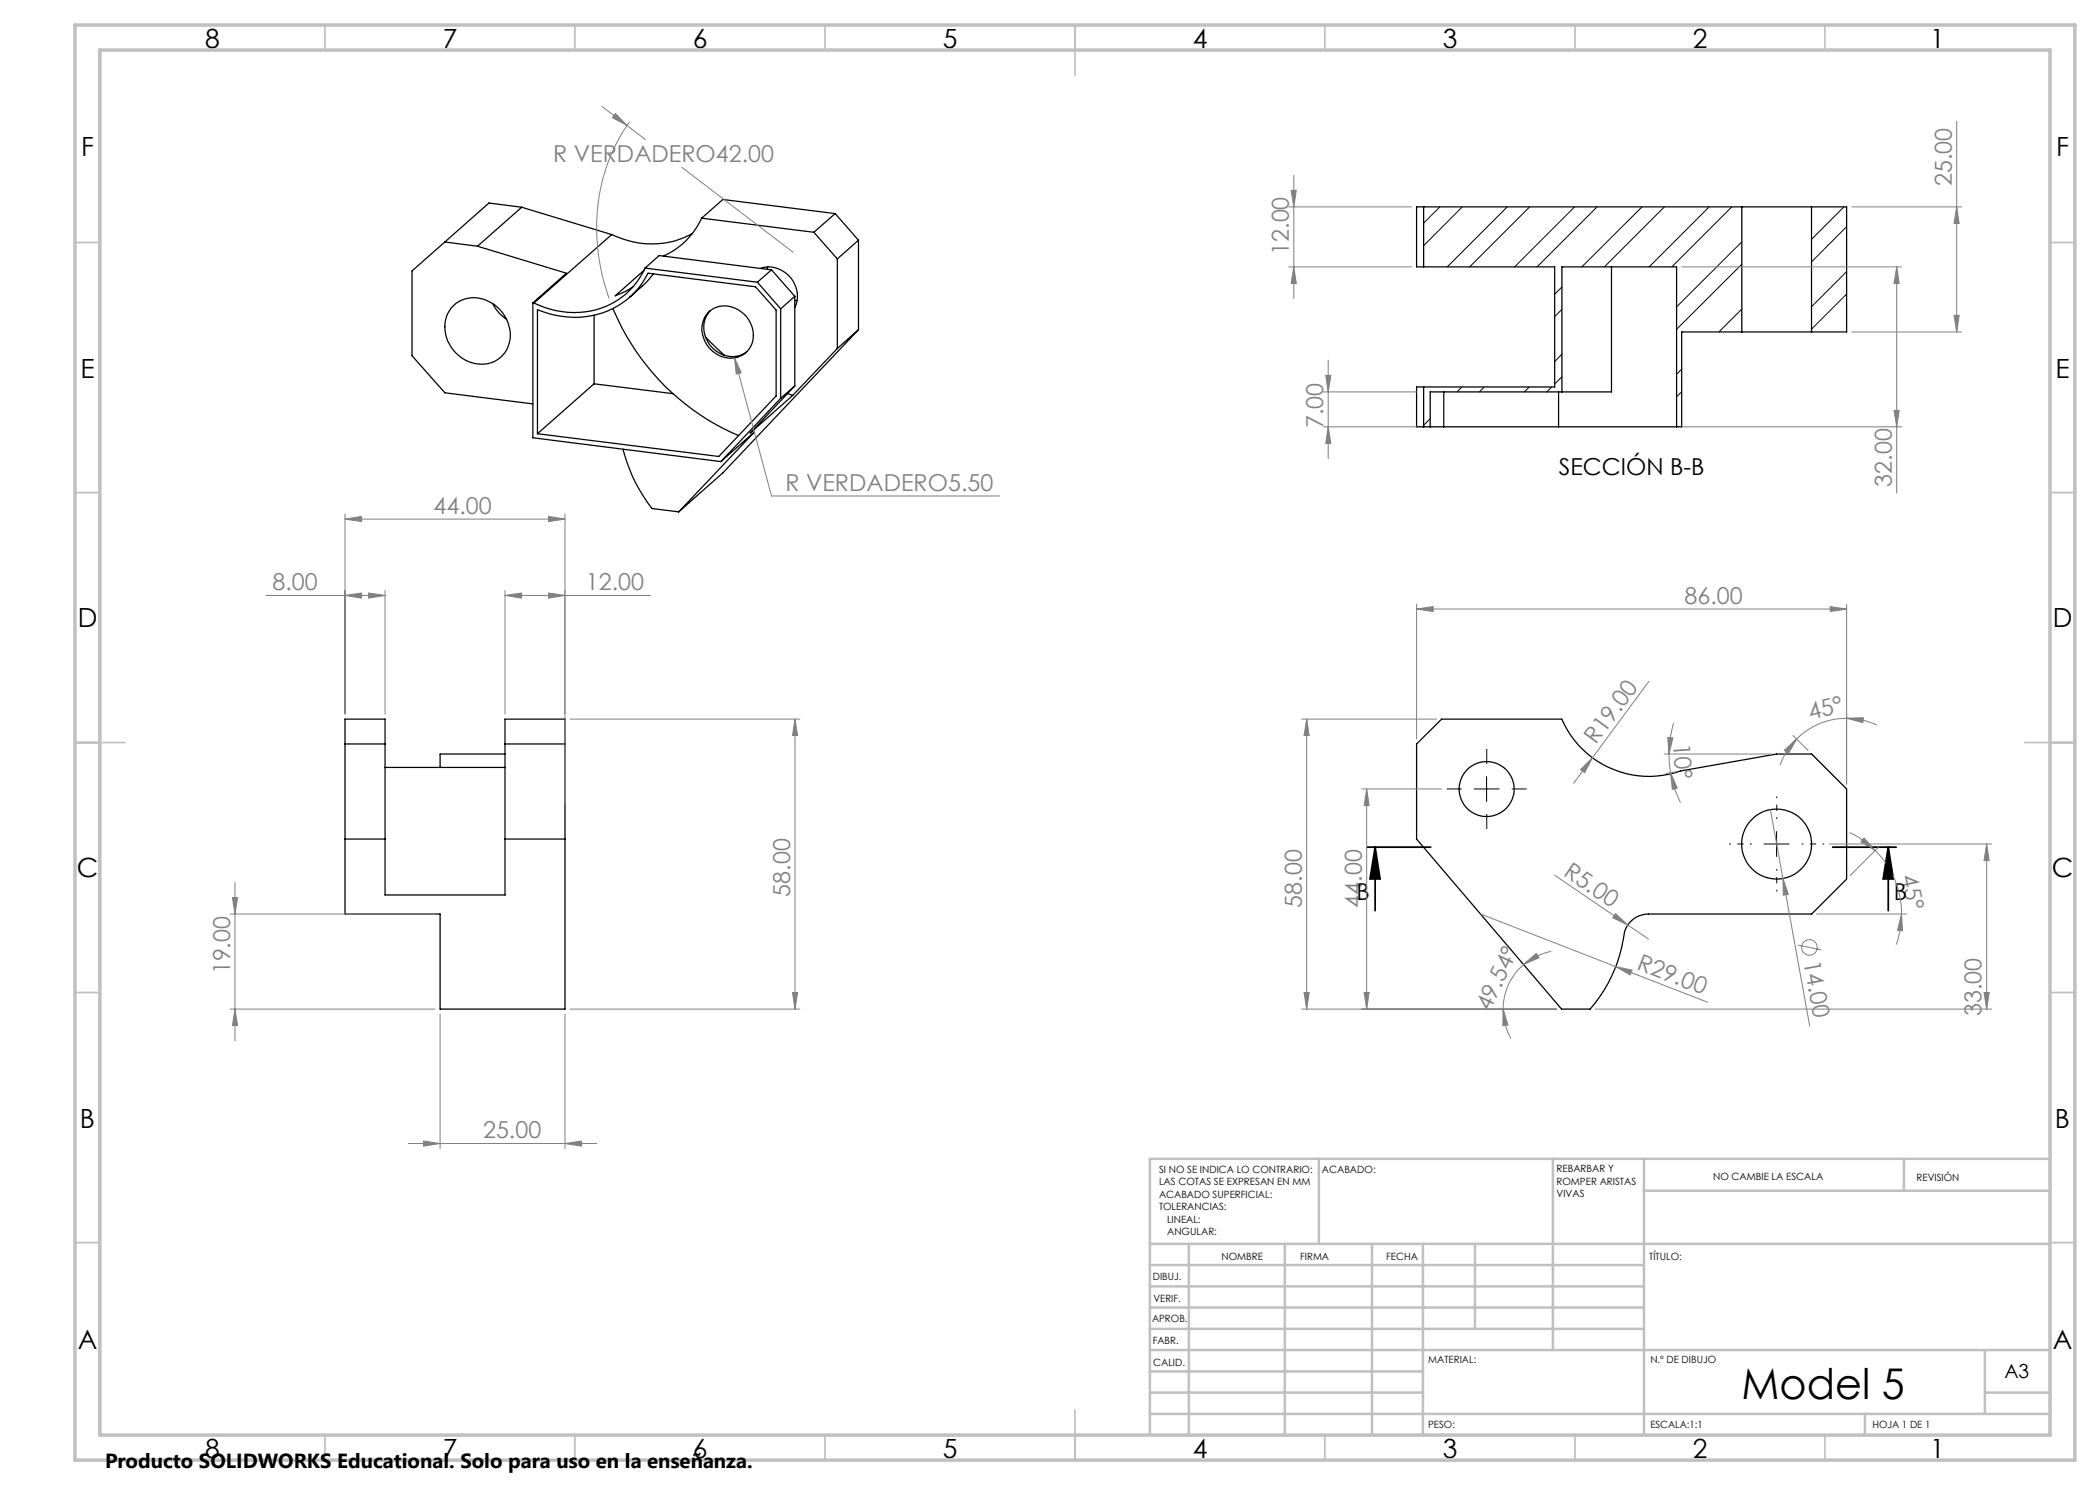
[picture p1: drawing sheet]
<svg xmlns="http://www.w3.org/2000/svg" width="420mm" height="297mm" viewBox="0 0 420 297" stroke-linecap="round" stroke-linejoin="round" font-family="sans-serif">
<g fill="none" stroke="#000" stroke-width=".25">
<path d="M89 48.4l-6.6 5.8v17l6.6 7.4 17.6 2.2M89 48.4l6.5 .8M95.5 49.2l17.8 5.4-6.7 6M104.4 41.4l-8.9 7.8M104.4 41.4l17.9 5.5M104.4 41.4l-6.6-.8-8.8 7.8M122.3 46.9l-15.5 13.7M128.8 54.1l-5.8 5.1 2.1-.9 1.5-.9M129 53.6a15.6 15.6 0 0 1-18.8 8.3l-3.4-1.3M129 53.6l22.5 2.8M129 53.6l2.8-2.5 22.5 2.9M130.7 54.8l-.4 .4a29.8 29.8 0 0 1-4.4 4.3"/>
<path d="M138.5 46.7a17.3 17.3 0 0 1-16.2 .2M140.3 43.6a14.9 14.9 0 0 1-7.7 7.6M140.3 43.6l22.5 2.9M151.5 56.4l4.6 5.4M152.1 53.7a5.7 5.7 0 0 1 5.9 1.7 5.7 5.7 0 0 1 1 6.1M153.5 53.4v.5M154.3 54l-2.8 2.4M154.3 54l4.7 5.3M159 59.3l-2.9 2.5M159 59.3v17.9M162.8 46.5l4.7 5.3M167 42.7l-22.4-2.8-4.3 3.7"/>
<path d="M167 42.7l-4.2 3.8M167 42.7l4.7 5.3M167.5 51.8v17.9M171.7 48l-4.2 3.8M171.7 48v17.9M284.7 41.4v12M322.3 53.4v25h-9.9M348.4 41.4h13.9M348.4 41.4h-65.1v12h27.6v24h-27.6v8h28.4M348.4 41.4v25M362.3 41.4h7v25h-7M362.3 41.4v25"/>
<path d="M90.7 61.1a6.4 6.4 0 0 1 8.9 .4 6.7 6.7 0 0 1 .5 10 6.7 6.7 0 0 1-9.4-1.4 6.6 6.6 0 0 1 0-9zM98.6 60.7l1.2 1.8 1.5 1.4M106.6 60.6v27l37.6 4.7M106.6 60.6h.2M107.5 61.9a17.3 17.3 0 0 0 20.3-4.4l1.8-2.9 21.5 2.8 4.1 4.6v17.2l-11.4 12.1-36.3-4.6zM118.8 76.8l-11.3 9.9M118.8 76.8l15.8 1.9M118.8 63v13.8M122.6 61.7a47.1 47.1 0 0 0 25.1 25.4M141.1 67.4l3.8 3.7M141.8 62.3a5.3 5.3 0 0 1 8 1.8 4.7 4.7 0 0 1-3.5 7.5 5.9 5.9 0 0 1-5.5-7.9zM142.1 62.1a5.6 5.6 0 0 0 2.1 8.7 4.9 4.9 0 0 0 5.1-.4"/>
<path d="M156.1 61.8v17.9M156.1 79.7l-11.9 12.6M157.5 78.7l1 .4M159 60.1h.5M159 77.2l-2.9 2.5M159 77.2l-9 9.4 8.5-7.5M167.5 69.7l-9 9.4M171.7 65.9l-4.2 3.8M171.7 65.9l-27.1 28.7-8.9 7.8M284.7 77.4v8M288.7 78.4v7M311.7 78.4v7"/>
<path d="M312.4 78.4v-25h22.9v32M312.4 78.4h-26.4v7M348.4 66.4h13.9M348.4 66.4h-12.1v19h-1M124.6 89.8a31.7 31.7 0 0 0 5.8 11.9l5.3 .7M144.2 92.3l6.7-5.9-15.2 16M311.7 85.4h23.6M69 143.8h8v35.2h24v-35.2h12v58h-25v-19h-19zM69 148.8h8M77 153.5h24M101 150.8h-13v2.7M101 148.8h12"/>
<path d="M283.3 148.8l5-5h24a19 19 0 0 0 23.8 10.4l19.2-3.4h7l7 7v18l-7 7h-32.6a5 5 0 0 0-5 5.1 28.9 28.9 0 0 1-6.7 13.9h-5.7l-29-34zM69 167.8h8M101 167.8h12"/>
<circle cx="297.3" cy="157.8" r="5.5"/>
<circle cx="355.3" cy="168.8" r="7"/>
</g>
<g fill="none" stroke="#000" stroke-width=".2">
<path d="M288 41.4l-3.3 3.2M292.5 41.4l-7.8 7.7M301.4 41.4l-11.9 12M305.9 41.4l-12 12M312.4 57.4l-1.5 1.4M314.9 41.4l-12 12M319.4 41.4l-12 12M328.4 41.4l-12 12M332.9 41.4l-12 12M341.8 41.4l-12 12M346.4 41.4l-12 12M348.4 48.4l-13.1 13"/>
<path d="M348.4 52.8l-13.1 13.1M368.8 41.4l-6.5 6.5M369.3 54.3l-7 7M369.3 45.3l-7 7.1M369.3 58.8l-7 7M292.4 77.4l-1 1M296.9 77.4l-1 1M305.9 77.4l-1 1M310.3 77.4l-.9 1M312.4 70.8l-1.5 1.5M312.4 61.9l-1.5 1.4M312.4 75.3l-1.5 1.5"/>
<path d="M336.3 73.8l-1 1.1M336.3 78.3l-1 1M348.4 61.8l-4.6 4.6M348.4 66.3l-.1 .1M286 83.7l-1.3 1.4M294.8 157.8h5M297.3 155.3v5M352.8 168.8h5M355.3 166.3v5"/>
</g>
<g fill="none" stroke="#808080" stroke-width=".2">
<path d="M120.4 21.3l5 3.8M123.1 22.7l2.3 2.4-2.9-1.6zM125.4 25.1l3.7 2.8M125.9 24.4a38 38 0 0 0-4.6 33.6l.5 1.7M136.4 33.5l22.2 16.9M258.2 38.1h1.1l-.5 3.3zM258.8 35v24.7M391.3 24.3v42.1M257.7 41.4h24.6M257.7 53.4h24.6M258.8 53.4l.5 3.3h-1.1zM336.3 53.4h44"/>
<path d="M370.3 41.4h22M379.3 53.4v45.2M379.3 53.4l.5 3.3h-1zM391.3 41.4l.5 3.3h-1zM146.9 71.6l1.3 2.9-1 .3zM146.9 71.6l7.4 27.6h45.7M264.7 78.4h18.6M265.1 75.1h1.1l-.6 3.3zM265.6 72v19.7M370.3 66.4h22M390.8 63.1h1l-.5 3.3zM264.7 85.4h18.6"/>
<path d="M265.6 85.4l.6 3.3h-1.1zM336.3 85.4h44M378.8 82.1h1l-.5 3.3zM53.2 119.1h23.8M69 119.1l3.3-.5v1zM69 103.8l3.3-.5v1zM69 102.8v40M69 103.8h44M73.7 118.6l3.3 .5-3.3 .5zM77 118.1v24.7M101 119.1l3.3-.5v1zM101 118.1v24.7"/>
<path d="M101 119.1h29.1M109.7 118.6l3.3 .5-3.3 .5zM109.7 103.3l3.3 .5-3.3 .5zM113 102.8v58M283.3 121.8l3.3-.5v1zM283.3 120.8v27M283.3 121.8h86M329.8 136.3l-15.1 20.4M366 121.3l3.3 .5-3.3 .5zM369.3 120.8v36M114 143.8h46M159 143.8l.5 3.3h-1z"/>
<path d="M159 143.8v58M260.3 143.8h27M261.3 143.8l.5 3.3h-1zM261.3 143.8v58M272.3 157.8h16M273.3 157.8l.5 3.3h-1zM273.3 157.8v44M316.1 153.9l2.4-2.4-1.6 3zM332.8 150.8h21.5M333.6 147.5l1 .1-.8 3.2zM333.8 150.8l.3 3.7M334.1 154.5l1.4 3.1-1 .3z"/>
<path d="M334.1 154.5a22.4 22.4 0 0 0 2 6M334.7 144.6a21.1 21.1 0 0 0-.9 6.2M335.1 154.4l-2 .3M356.9 150.1l2.4-2.3-1.6 2.9zM358.6 147.1l3 3M359.3 147.8a14.1 14.1 0 0 0-3.3 5.2M369.3 143.6l3.4-.1-.1 1zM369.3 143.6a14.2 14.2 0 0 0-10 4.2M369.3 143.6a14.2 14.2 0 0 1 6.1 1.4M46.5 179.5h1l-.5 3.3zM47 176.5v31.7M310.9 175l18.8 12.8"/>
<path d="M354.1 161.9l7.8 43.3M356.6 175.7l1.1 3.2-1 .1zM365.8 168.8h32.5M369.9 166.5a18.6 18.6 0 0 1 5.1 3.6M372.8 167.6l2.2 2.5-2.8-1.7zM375 170.1a17.9 17.9 0 0 1 5.3 12.7M375.7 169.4l-5.7 5.7M397.3 168.8l.5 3.3h-1zM397.3 168.8v33M46 182.8h41M158.5 198.5h1l-.5 3.3zM260.8 198.5h1l-.5 3.3z"/>
<path d="M272.8 198.5h1l-.5 3.3zM296.1 182.8l27 10.5M304.7 192.9l2.5-2.2 .6 .9zM304.7 192.9a11.7 11.7 0 0 0-4.1 8.9M310.2 190.3a12 12 0 0 0-5.5 2.6M323.1 182.7l2.4 2.3-3-1.5zM323.1 193.3l3.3 .7-.4 1zM323.1 193.3l18.4 7.1M359.6 189l4.6 1M363.3 182.8h18M380.3 182.8l.2 3.4-1-.1zM380.3 182.8a16.9 16.9 0 0 1-1.1 6.1"/>
<path d="M396.8 198.5h1l-.5 3.3zM46 201.8h41M47 201.8l.5 3.3h-1zM88 202.8v26.9M113 202.8v26.9M114 201.8h46M260.3 201.8h51M300.6 201.8l1 3.2-1 .1zM300.6 201.8a11.6 11.6 0 0 0 1.6 5.9M319 201.8h79.3M81.7 228.7h37.6M84.7 228.2l3.3 .5-3.3 .5z"/>
<path d="M113 228.7l3.3-.5v1z"/>
<circle cx="361.9" cy="189.5" r="1.56"/>
</g>
<path d="M273.4 169.4h12.7M275 169.4l1 6.4h-2zM275 169.4v12.7M366.5 169.4h12.7M377.6 169.4l1.1 6.4h-2.1zM377.6 169.4v12.7" fill="none" stroke="#000" stroke-width=".35"/>
<path d="M292.3 157.8h-3M297.3 152.8v-3M302.3 157.8h3M297.3 162.8v3" fill="none" stroke="#000" stroke-width=".2" stroke-dasharray="15.2 1.3 1.3 1.3" stroke-linecap="butt"/>
<path d="M350.3 168.8h-4.5M355.3 163.8v-4.5M355.3 173.8v4.5M360.3 168.8h4.5" fill="none" stroke="#000" stroke-width=".2" stroke-dasharray="15.2 1.3 1.3 1.3" stroke-dashoffset="14.9" stroke-linecap="butt"/>
<g fill="none" stroke="#c0c0c0" stroke-width=".35">
<path d="M65 5v5M115 5v5M165 5v5M215 5v10M265 5v5M315 5v5M365 5v5M15 48.5h5M410 48.5h5M15 98.5h5M410 98.5h5M15 148.5h10"/>
<path d="M405 148.5h10M15 198.5h5M410 198.5h5M15 248.5h5M410 248.5h5M65 287v5M115 287v5M165 287v5M215 282v10M265 287v5M315 287v5M365 287v5"/>
</g>
<g fill="none" stroke="#c0c0c0" stroke-width=".5">
<path d="M263.8 231.8v17M310.6 231.8v38.2M328.8 231.8v55.2M328.8 238.2h81.2M380.8 231.8v6.4M410 231.8h-180v55.2M230 248.8h180M230 257.3h98.8M230 253h98.8M237.8 248.8v38.2M257 248.8v38.2M274.4 248.8v38.2"/>
<path d="M284.6 248.8v38.2M295 248.8v17M230 265.8h98.8M230 261.5h98.8M230 278.5h54.6M230 274.3h54.6M230 270h180M397 278.5h13M397 270v12.8M230 282.8h180M373 282.8v4.2"/>
</g>
<path d="M15 5h400v287h-400zM20 10h390v277h-390z" fill="none" stroke="#c0c0c0" stroke-width=".7"/>
<path d="M377.6 169.4l1.1 6.4h-2.1zM275 169.4l1 6.4h-2z" fill="#000"/>
<g fill="#808080">
<path d="M323.1 182.7l2.4 2.3-3-1.5z"/>
<path d="M316.1 153.9l2.4-2.4-1.6 3z"/>
<path d="M356.6 175.7l1.1 3.2-1 .1z"/>
<path d="M323.1 193.3l3.3 .7-.4 1z"/>
<path d="M380.3 182.8l.2 3.4-1-.1zM372.8 167.6l2.2 2.5-2.8-1.7z"/>
<path d="M283.3 121.8l3.3-.5v1zM366 121.3l3.3 .5-3.3 .5zM84.7 228.2l3.3 .5-3.3 .5zM113 228.7l3.3-.5v1zM146.9 71.6l.3 3.2 1-.3zM123.1 22.7l-.6 .8 2.9 1.6z"/>
<path d="M369.3 143.6l3.4-.1-.1 1zM356.9 150.1l2.4-2.3-1.6 2.9z"/>
<path d="M304.7 192.9l2.5-2.2 .6 .9zM300.6 201.8l1 3.2-1 .1z"/>
<path d="M390.8 63.1h1l-.5 3.3zM391.3 41.4l.5 3.3h-1zM258.8 53.4l.5 3.3h-1.1zM258.2 38.1h1.1l-.5 3.3z"/>
<path d="M46.5 179.5h1l-.5 3.3zM47 201.8l.5 3.3h-1z"/>
<path d="M379.3 53.4l.5 3.3h-1zM378.8 82.1h1l-.5 3.3zM265.1 75.1h1.1l-.6 3.3zM265.6 85.4l.6 3.3h-1.1z"/>
<path d="M261.3 143.8l.5 3.3h-1zM260.8 198.5h1l-.5 3.3zM273.3 157.8l.5 3.3h-1zM272.8 198.5h1l-.5 3.3zM397.3 168.8l.5 3.3h-1zM396.8 198.5h1l-.5 3.3zM159 143.8l.5 3.3h-1zM158.5 198.5h1l-.5 3.3z"/>
<path d="M333.6 147.5l1 .1-.8 3.2zM334.1 154.5l1.4 3.1-1 .3z"/>
<path d="M101 119.1l3.3-.5v1zM109.7 118.6l3.3 .5-3.3 .5z"/>
<path d="M69 119.1l3.3-.5v1zM73.7 118.6l3.3 .5-3.3 .5zM69 103.8l3.3-.5v1zM109.7 103.3l3.3 .5-3.3 .5z"/>
</g>
<text font-size="8.5" x="348.3" y="279.7">Model 5</text>
<g font-size="5.3">
<text x="41" y="9.5">8</text>
<text x="88.5" y="9.5">7</text>
<text x="138.5" y="9.5">6</text>
<text x="188.5" y="9.5">5</text>
<text x="238.5" y="9.5">4</text>
<text x="288.5" y="9.5">3</text>
<text x="338.5" y="9.5">2</text>
<text x="386" y="9.5">1</text>
<text x="16.2" y="31.2">F</text>
<text x="411.2" y="31.2">F</text>
<text x="16.1" y="75.5">E</text>
<text x="411.1" y="75.5">E</text>
<text x="15.5" y="125.5">D</text>
<text x="410.5" y="125.5">D</text>
<text x="15.4" y="175.5">C</text>
<text x="410.4" y="175.5">C</text>
<text x="16" y="225.5">B</text>
<text x="411" y="225.5">B</text>
<text x="15.5" y="269.7">A</text>
<text x="410.5" y="269.7">A</text>
<text x="41" y="291.5">8</text>
<text x="88.5" y="291.5">7</text>
<text x="138.5" y="291.5">6</text>
<text x="188.5" y="291.5">5</text>
<text x="238.5" y="291.5">4</text>
<text x="288.5" y="291.5">3</text>
<text x="338.5" y="291.5">2</text>
<text x="386" y="291.5">1</text>
</g>
<g font-size="4.7" fill="#808080">
<text x="110.7" y="32.4">R VERDADERO42.00</text>
<text x="390.3" y="37.2" transform="rotate(-90 390.3 37.2)">25.00</text>
<text x="257.8" y="51" transform="rotate(-90 257.8 51)">12.00</text>
<text x="264.7" y="85.6" transform="rotate(-90 264.7 85.6)">7.00</text>
<text x="157.1" y="98.2">R VERDADERO5.50</text>
<text x="378.3" y="97.3" transform="rotate(-90 378.3 97.3)">32.00</text>
<text x="86.7" y="102.8">44.00</text>
<text x="54.5" y="118.1">8.00</text>
<text x="117.2" y="118.1">12.00</text>
<text x="336.9" y="120.8">86.00</text>
<text x="319.2" y="149.1" transform="rotate(-54 319.2 149.1)">R19.00</text>
<text x="334.6" y="148.7" transform="rotate(86 334.6 148.7)">10°</text>
<text x="362.1" y="144" transform="rotate(-15 362.1 144)">45°</text>
<text x="158" y="179.3" transform="rotate(-90 158 179.3)">58.00</text>
<text x="312.5" y="174.9" transform="rotate(34 312.5 174.9)">R5.00</text>
<text x="380.1" y="175.3" transform="rotate(78 380.1 175.3)">45°</text>
<text x="260.3" y="181.5" transform="rotate(-90 260.3 181.5)">58.00</text>
<text x="272.3" y="181.5" transform="rotate(-90 272.3 181.5)">44.00</text>
<text x="46" y="194.9" transform="rotate(-90 46 194.9)">19.00</text>
<text x="327.2" y="193.8" transform="rotate(21 327.2 193.8)">R29.00</text>
<text x="360.7" y="192.3" transform="rotate(80 360.7 192.3)">14.00</text>
<text x="298" y="202.5" transform="rotate(-65 298 202.5)">49.54°</text>
<text x="396.3" y="203.2" transform="rotate(-90 396.3 203.2)">33.00</text>
<text x="96.6" y="227.7">25.00</text>
</g>
<g font-size="4.7">
<text x="311.8" y="95">SECCIÓN B-B</text>
<text x="271.3" y="180">B</text>
<text x="378.7" y="180">B</text>
</g>
<text font-size="4.1" x="21" y="293.7">Producto SOLIDWORKS Educational. Solo para uso en la enseñanza.</text>
<text font-size="3.9" x="400.9" y="275.5">A3</text>
<g font-size="2">
<text x="231.8" y="234.6">SI NO SE INDICA LO CONTRARIO:</text>
<text x="231.8" y="237.1">LAS COTAS SE EXPRESAN EN MM</text>
<text x="231.8" y="239.6">ACABADO SUPERFICIAL:</text>
<text x="264.4" y="234.6">ACABADO:</text>
<text x="311.3" y="234.5">REBARBAR Y</text>
<text x="311.3" y="237">ROMPER ARISTAS</text>
<text x="311.3" y="239.5">VIVAS</text>
<text x="342.6" y="236">NO CAMBIE LA ESCALA</text>
<text x="383.3" y="236.2">REVISIÓN</text>
<text x="231.8" y="242.1">TOLERANCIAS:</text>
<text x="233.4" y="244.6">LINEAL:</text>
<text x="233.4" y="247.1">ANGULAR:</text>
<text x="244.3" y="252">NOMBRE</text>
<text x="260" y="251.9">FIRMA</text>
<text x="277.2" y="251.9">FECHA</text>
<text x="329.9" y="251.9">TÍTULO:</text>
<text x="230.6" y="256.1">DIBUJ.</text>
<text x="230.7" y="260.3">VERIF.</text>
<text x="230.4" y="264.4">APROB.</text>
<text x="230.5" y="268.8">FABR.</text>
<text x="230.7" y="273.1">CALID.</text>
<text x="285.6" y="272.5">MATERIAL:</text>
<text x="330.1" y="272.5">N.º DE DIBUJO</text>
<text x="285.6" y="285.5">PESO:</text>
<text x="330.1" y="285.6">ESCALA:1:1</text>
<text x="374.5" y="285.6">HOJA 1 DE 1</text>
</g>
</svg>
